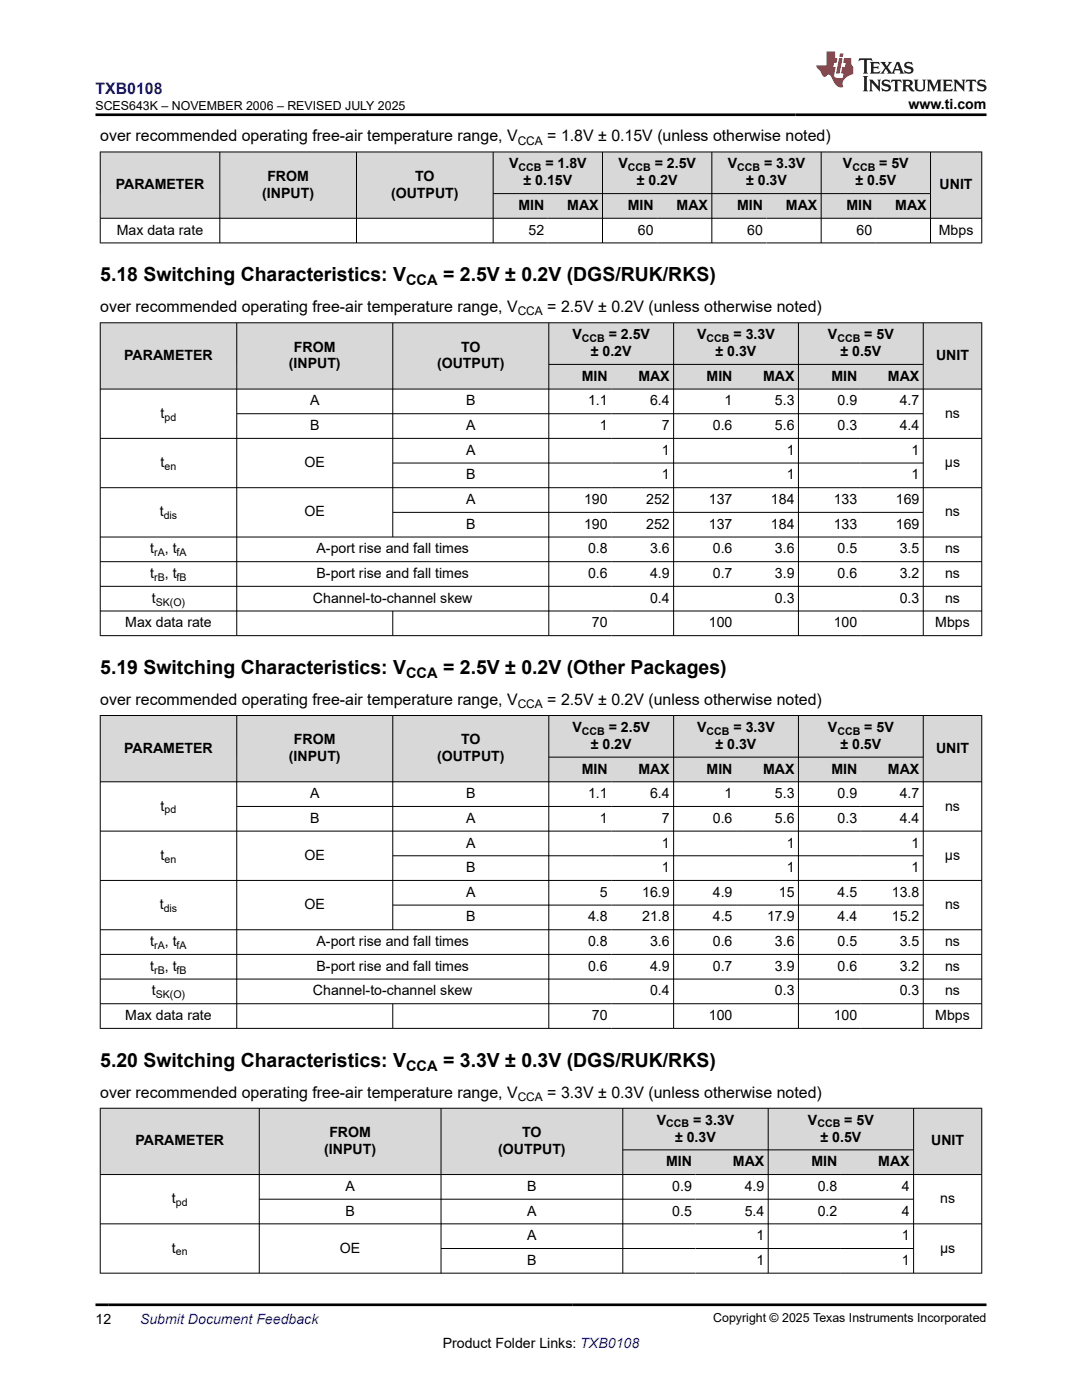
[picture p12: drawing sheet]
<svg xmlns="http://www.w3.org/2000/svg" width="216mm" height="279mm" viewBox="0 0 216 279" stroke-linecap="round" stroke-linejoin="round" font-family="sans-serif">
<g fill="#d8d8d8">
<path d="M20 30.3h175.9v8.3h-175.9z" fill-rule="evenodd"/>
<path d="M20.1 30.4h23.7v13.1h-23.7z" fill-rule="evenodd"/>
<path d="M43.9 30.4h27.2v13.1h-27.2z" fill-rule="evenodd"/>
<path d="M71.2 30.4h27.1v13.1h-27.1z" fill-rule="evenodd"/>
<path d="M98.5 30.4h21.7v8.2h-21.7z" fill-rule="evenodd"/>
<path d="M120.3 30.4h21.7v8.2h-21.7z" fill-rule="evenodd"/>
<path d="M142.1 30.4h21.7v8.2h-21.7z" fill-rule="evenodd"/>
<path d="M163.9 30.4h21.7v8.2h-21.7z" fill-rule="evenodd"/>
<path d="M185.7 30.4h10.1v13.1h-10.1z" fill-rule="evenodd"/>
<path d="M98.5 38.7h10.8v4.8h-10.8z" fill-rule="evenodd"/>
<path d="M109.3 38.7h10.9v4.8h-10.9z" fill-rule="evenodd"/>
<path d="M120.3 38.7h10.8v4.8h-10.8z" fill-rule="evenodd"/>
<path d="M131.1 38.7h10.9v4.8h-10.9z" fill-rule="evenodd"/>
<path d="M142.1 38.7h10.8v4.8h-10.8z" fill-rule="evenodd"/>
<path d="M152.9 38.7h10.9v4.8h-10.9z" fill-rule="evenodd"/>
<path d="M163.9 38.7h10.9v4.8h-10.9z" fill-rule="evenodd"/>
<path d="M174.8 38.7h10.8v4.8h-10.8z" fill-rule="evenodd"/>
</g>
<g fill="none" stroke="#000" stroke-width=".2">
<path d="M19.9 30.3h176.1M20 30.3v18.2M43.9 30.3v18.2M71.1 30.3v18.2M98.4 30.3v18.2M98.4 38.6h87.3M120.2 30.3v18.2M142 30.3v18.2M163.9 30.3v18.2M185.7 30.3v18.2M195.9 30.3v18.2M19.9 43.6h176.1"/>
<path d="M19.9 48.5h176.1"/>
</g>
<g fill="#d8d8d8">
<path d="M20 64.4h175.9v8.3h-175.9z" fill-rule="evenodd"/>
<path d="M20.1 64.5h27.1v13.1h-27.1z" fill-rule="evenodd"/>
<path d="M47.3 64.5h31v13.1h-31z" fill-rule="evenodd"/>
<path d="M78.4 64.5h31v13.1h-31z" fill-rule="evenodd"/>
<path d="M109.6 64.5h24.8v8.2h-24.8z" fill-rule="evenodd"/>
<path d="M134.5 64.5h24.8v8.2h-24.8z" fill-rule="evenodd"/>
<path d="M159.4 64.5h24.8v8.2h-24.8z" fill-rule="evenodd"/>
<path d="M184.3 64.5h11.5v13.1h-11.5z" fill-rule="evenodd"/>
<path d="M109.6 72.8h12.4v4.8h-12.4z" fill-rule="evenodd"/>
<path d="M122 72.8h12.4v4.8h-12.4z" fill-rule="evenodd"/>
<path d="M134.5 72.8h12.4v4.8h-12.4z" fill-rule="evenodd"/>
<path d="M146.9 72.8h12.4v4.8h-12.4z" fill-rule="evenodd"/>
<path d="M159.4 72.8h12.4v4.8h-12.4z" fill-rule="evenodd"/>
<path d="M171.8 72.8h12.4v4.8h-12.4z" fill-rule="evenodd"/>
</g>
<g fill="none" stroke="#000" stroke-width=".2">
<path d="M19.9 64.4h176.1M19.9 77.6h176.1M20 64.4v62.5M47.2 64.4v62.5M78.4 64.4v42.8M109.5 64.4v62.5M109.5 72.7h74.8M134.4 64.4v62.5M159.3 64.4v62.5M184.2 64.4v62.5M195.9 64.4v62.5M19.9 87.5h176.1"/>
<path d="M19.9 97.3h176.1M47.2 82.6h137.1M78.4 92.4h105.9M19.9 107.2h176.1M19.9 112.1h176.1M19.9 117h176.1M78.4 102.3h105.9M19.9 121.9h176.1M19.9 126.9h176.1M78.4 121.9v5"/>
</g>
<g fill="#d8d8d8">
<path d="M20 142.8h175.9v8.3h-175.9z" fill-rule="evenodd"/>
<path d="M20.1 142.9h27.1v13.1h-27.1z" fill-rule="evenodd"/>
<path d="M47.3 142.9h31v13.1h-31z" fill-rule="evenodd"/>
<path d="M78.4 142.9h31v13.1h-31z" fill-rule="evenodd"/>
<path d="M109.6 142.9h24.8v8.1h-24.8z" fill-rule="evenodd"/>
<path d="M134.5 142.9h24.8v8.1h-24.8z" fill-rule="evenodd"/>
<path d="M159.4 142.9h24.8v8.1h-24.8z" fill-rule="evenodd"/>
<path d="M184.3 142.9h11.5v13.1h-11.5z" fill-rule="evenodd"/>
<path d="M109.6 151.2h12.4v4.8h-12.4z" fill-rule="evenodd"/>
<path d="M122 151.2h12.4v4.8h-12.4z" fill-rule="evenodd"/>
<path d="M134.5 151.2h12.4v4.8h-12.4z" fill-rule="evenodd"/>
<path d="M146.9 151.2h12.4v4.8h-12.4z" fill-rule="evenodd"/>
<path d="M159.4 151.2h12.4v4.8h-12.4z" fill-rule="evenodd"/>
<path d="M171.8 151.2h12.4v4.8h-12.4z" fill-rule="evenodd"/>
</g>
<g fill="none" stroke="#000" stroke-width=".2">
<path d="M19.9 142.8h176.1M19.9 156h176.1M20 142.7v62.6M47.2 142.7v62.6M78.4 142.7v42.9M109.5 142.7v62.6M109.5 151.1h74.8M134.4 142.7v62.6M159.3 142.7v62.6M184.2 142.7v62.6M195.9 142.7v62.6M19.9 165.9h176.1"/>
<path d="M19.9 175.7h176.1M47.2 160.9h137.1M78.4 170.8h105.9M19.9 185.6h176.1M19.9 190.5h176.1M19.9 195.4h176.1M78.4 180.6h105.9M19.9 200.3h176.1M19.9 205.2h176.1M78.4 200.3v5"/>
</g>
<g fill="#d8d8d8">
<path d="M20 221.2h175.9v8.3h-175.9z" fill-rule="evenodd"/>
<path d="M20.1 221.2h31.6v13.1h-31.6z" fill-rule="evenodd"/>
<path d="M51.8 221.2h36.1v13.1h-36.1z" fill-rule="evenodd"/>
<path d="M88.1 221.2h36.1v13.1h-36.1z" fill-rule="evenodd"/>
<path d="M124.3 221.2h28.9v8.2h-28.9z" fill-rule="evenodd"/>
<path d="M153.3 221.2h28.9v8.2h-28.9z" fill-rule="evenodd"/>
<path d="M182.4 221.2h13.4v13.1h-13.4z" fill-rule="evenodd"/>
<path d="M124.3 229.5h14.5v4.8h-14.5z" fill-rule="evenodd"/>
<path d="M138.8 229.5h14.4v4.8h-14.4z" fill-rule="evenodd"/>
<path d="M153.3 229.5h14.5v4.8h-14.5z" fill-rule="evenodd"/>
<path d="M167.8 229.5h14.4v4.8h-14.4z" fill-rule="evenodd"/>
</g>
<g fill="none" stroke="#000" stroke-width=".2">
<path d="M19.9 221.2h176.1M19.9 234.4h176.1M20 221.1v33M51.7 221.1v33M51.7 239.3h130.7M88 221.1v33M124.3 221.1v33M124.3 229.5h58.1M153.3 221.1v33M182.3 221.1v33M195.9 221.1v33M19.9 244.2h176.1"/>
<path d="M19.9 254.1h176.1M88 249.2h94.4"/>
</g>
<path d="M171.5 11.6l-.2 .6 .5-.2h.6v.1v2.2l-.2 .4h1l-.2-.4v-2.2v-.1h.5l.6 .2-.2-.6zM173.6 12.4l.2 .3v1.6l-.2 .4h1.9l.1-.6a1.08 1.08 0 0 1-1.3 .2v-.7h.6l.4 .2v-.7l-.4 .2h-.6v-.5l.2-.2a1 1 0 0 1 1 .3l-.1-.5zM175.7 12.4l.9 1.1-1 1.2h.9l-.2-.2 .5-.8 .4 .8-.2 .2h1.6l-.2-.2 .2-.5h.9l.1 .5-.1 .2h.9l-.2-.4-.8-1.9h-.5l-.9 2.1-.9-1.1 .9-1h-.8l.2 .2-.4 .6-.4-.6 .2-.2zM179 12.8l.4 1h-.7zM180.7 12.5a.65 .65 0 0 0-.2 .7 .65 .65 0 0 0 .6 .5l.6 .1 .1 .3a.79 .79 0 0 1-.7 .4 .79 .79 0 0 1-.7-.5l.1 .7 .2-.1a.93 .93 0 0 0 1.1 0 .93 .93 0 0 0 .4-.9 1.46 1.46 0 0 0-1.2-.6l-.1-.3a1.09 1.09 0 0 1 1.2 .2l-.2-.6-.1 .1-.5-.2zM172.2 15.2l.2 .4v2.2l-.2 .4h1l-.2-.4v-2.2l.2-.4zM173.4 15.9l.2 .4v1.5l-.2 .4h.8l-.3-.4 .1-1.3 1.6 1.8v-2l.2-.4h-.7l.1 .2 .1 1.1-1.2-1.3zM176.2 16a.65 .65 0 0 0-.2 .8 .65 .65 0 0 0 .6 .4l.6 .2 .1 .2a.79 .79 0 0 1-.7 .4 .79 .79 0 0 1-.7-.5l.1 .7 .2-.1a.93 .93 0 0 0 1.1 .1 .93 .93 0 0 0 .4-1 1.46 1.46 0 0 0-1.2-.5l-.1-.4a1.09 1.09 0 0 1 1.2 .2l-.1-.6-.2 .1-.5-.1zM177.9 15.9l-.1 .6a.63 .63 0 0 1 .8-.3v1.6l-.3 .4h1l-.2-.4v-1.6a.66 .66 0 0 1 .8 .3l-.1-.6zM180 15.9l.2 .4v1.5l-.2 .4h1l-.2-.2-.1-.7h.5l.1 .2a.79 .79 0 0 0 1.2 .6l-1-.9a.61 .61 0 0 0 .6-.6 .61 .61 0 0 0-.5-.7zM180.8 16.2h.1a.47 .47 0 0 1 .5 .1 .47 .47 0 0 1 .1 .5l-.1 .1-.7 .1zM182.3 15.9l.2 .2a2.27 2.27 0 0 0 .4 2 1.04 1.04 0 0 0 1.7-.7v-1.3l.2-.2h-.8l.2 .4v1.1a.6 .6 0 0 1-.6 .6 .6 .6 0 0 1-.6-.6v-1.1l.3-.4zM184.9 15.9l.2 .4v1.5l-.2 .4h.8l-.3-.4v-1.4l.9 1.9 .9-1.9v1.4l-.3 .4h1l-.2-.4v-1.5l.2-.4h-.8l-.7 1.5-.6-1.5zM188.1 15.9l.2 .4v1.5l-.2 .4h1.9l.1-.6a1.09 1.09 0 0 1-1.3 .2v-.7h.6l.4 .2v-.6l-.4 .2h-.6v-.6l.2-.1a1.01 1.01 0 0 1 1 .3l-.1-.6zM190.2 15.9l.3 .4v1.5l-.3 .4h.8l-.2-.4v-1.3l1.6 1.8v-2l.2-.4h-.7l.2 .2v1.1l-1.2-1.3zM192.8 15.9l-.1 .6a.63 .63 0 0 1 .8-.3v1.6l-.3 .4h1l-.2-.4v-1.6a.66 .66 0 0 1 .8 .3l-.1-.6zM195.2 16a.65 .65 0 0 0-.2 .8 .65 .65 0 0 0 .6 .4l.6 .2 .2 .2a.79 .79 0 0 1-.7 .4 .79 .79 0 0 1-.7-.5l.1 .7 .2-.1a.93 .93 0 0 0 1 .1 .93 .93 0 0 0 .5-1 1.46 1.46 0 0 0-1.3-.5v-.4a1.09 1.09 0 0 1 1.2 .2l-.2-.6-.2 .1-.5-.1z" fill="#231f20"/>
<path d="M164.9 10.3v2.7h-2l.1 .4 .8 1a.95 .95 0 0 0 1 .9 .59 .59 0 0 1 .5-.4 .59 .59 0 0 1 .5 .3l.4 .8a1.59 1.59 0 0 0 2.1 1.4 1.61 1.61 0 0 1 1-2.3l1-.3-.1-1.5a1.59 1.59 0 0 1-.3-1.7h-1.5l-.2 .9h.6l-.2 .9h-.5l-.2 .9v.3l.4 .1-.1 .9h-.7a.73 .73 0 0 1-1-.7l.3-1.5h-.5l.1-.9h.5l.2-.9h-.5v-1.3zM167.4 11.6l-.6 3.1h.7l.6-3.1zM167.6 10.7l-.1 .6h.7l.1-.6z" fill="#ed1c24"/>
<path d="M19 22.9h177.8M19 260.4h177.8" fill="none" stroke="#000" stroke-width=".53"/>
<g font-size="3.9">
<text x="20" y="56.2">5.18 Switching Characteristics: V</text>
<text x="88.4" y="56.2">= 2.5V ± 0.2V (DGS/RUK/RKS)</text>
<text x="20" y="134.5">5.19 Switching Characteristics: V</text>
<text x="88.4" y="134.5">= 2.5V ± 0.2V (Other Packages)</text>
<text x="20" y="212.9">5.20 Switching Characteristics: V</text>
<text x="88.4" y="212.9">= 3.3V ± 0.3V (DGS/RUK/RKS)</text>
</g>
<text font-size="3.2" fill="#00f" x="19" y="18.7">TXB0108</text>
<g font-size="3.2">
<text x="20" y="28.2">over recommended operating free-air temperature range, V</text>
<text x="109.2" y="28.2">= 1.8V ± 0.15V (unless otherwise noted)</text>
<text x="20" y="62.3">over recommended operating free-air temperature range, V</text>
<text x="109.2" y="62.3">= 2.5V ± 0.2V (unless otherwise noted)</text>
<text x="20" y="140.7">over recommended operating free-air temperature range, V</text>
<text x="109.2" y="140.7">= 2.5V ± 0.2V (unless otherwise noted)</text>
<text x="20" y="219.1">over recommended operating free-air temperature range, V</text>
<text x="109.2" y="219.1">= 3.3V ± 0.3V (unless otherwise noted)</text>
</g>
<g font-size="2.9">
<text x="81" y="56.9">CCA</text>
<text x="81" y="135.3">CCA</text>
<text x="81" y="213.7">CCA</text>
</g>
<g font-size="2.8">
<text x="181.3" y="21.8">www.ti.com</text>
<text x="101.6" y="33.6">V</text>
<text x="108.8" y="33.6">= 1.8V</text>
<text x="123.4" y="33.6">V</text>
<text x="130.6" y="33.6">= 2.5V</text>
<text x="145.2" y="33.6">V</text>
<text x="152.5" y="33.6">= 3.3V</text>
<text x="168.2" y="33.6">V</text>
<text x="175.4" y="33.6">= 5V</text>
<text x="23.1" y="37.8">PARAMETER</text>
<text x="52.3" y="39.5">(INPUT)</text>
<text x="53.3" y="36.1">FROM</text>
<text x="78" y="39.5">(OUTPUT)</text>
<text x="82.8" y="36.1">TO</text>
<text x="103.4" y="41.9">MIN</text>
<text x="104.5" y="37">± 0.15V</text>
<text x="113.2" y="41.9">MAX</text>
<text x="125.3" y="41.9">MIN</text>
<text x="127.1" y="37">± 0.2V</text>
<text x="135" y="41.9">MAX</text>
<text x="147.1" y="41.9">MIN</text>
<text x="148.9" y="37">± 0.3V</text>
<text x="156.8" y="41.9">MAX</text>
<text x="168.9" y="41.9">MIN</text>
<text x="170.7" y="37">± 0.5V</text>
<text x="178.6" y="41.9">MAX</text>
<text x="187.5" y="37.8">UNIT</text>
<text x="23.3" y="46.8">Max data rate</text>
<text x="105.5" y="46.8">52</text>
<text x="127.3" y="46.8">60</text>
<text x="149.1" y="46.8">60</text>
<text x="170.9" y="46.8">60</text>
<text x="187.3" y="46.8">Mbps</text>
<text x="24.8" y="71.8">PARAMETER</text>
<text x="58.7" y="70.2">FROM</text>
<text x="92" y="70.2">TO</text>
<text x="114.2" y="67.7">V</text>
<text x="117.9" y="71.1">± 0.2V</text>
<text x="121.5" y="67.7">= 2.5V</text>
<text x="139.1" y="67.7">V</text>
<text x="142.8" y="71.1">± 0.3V</text>
<text x="146.4" y="67.7">= 3.3V</text>
<text x="165.2" y="67.7">V</text>
<text x="167.7" y="71.1">± 0.5V</text>
<text x="172.5" y="67.7">= 5V</text>
<text x="186.8" y="71.8">UNIT</text>
<text x="57.6" y="73.5">(INPUT)</text>
<text x="87.2" y="73.5">(OUTPUT)</text>
<text x="116.1" y="76">MIN</text>
<text x="127.4" y="76">MAX</text>
<text x="141" y="76">MIN</text>
<text x="152.3" y="76">MAX</text>
<text x="165.9" y="76">MIN</text>
<text x="177.2" y="76">MAX</text>
<text x="32.1" y="83.4">t</text>
<text x="61.9" y="80.9">A</text>
<text x="93" y="80.9">B</text>
<text x="117.3" y="80.9">1.1</text>
<text x="129.7" y="80.9">6.4</text>
<text x="144.6" y="80.9">1</text>
<text x="154.6" y="80.9">5.3</text>
<text x="167.1" y="80.9">0.9</text>
<text x="179.5" y="80.9">4.7</text>
<text x="188.6" y="83.4">ns</text>
<text x="61.9" y="85.8">B</text>
<text x="93" y="85.8">A</text>
<text x="119.7" y="85.8">1</text>
<text x="132.1" y="85.8">7</text>
<text x="142.2" y="85.8">0.6</text>
<text x="154.6" y="85.8">5.6</text>
<text x="167.1" y="85.8">0.3</text>
<text x="179.5" y="85.8">4.4</text>
<text x="32.1" y="93.2">t</text>
<text x="60.8" y="93.2">OE</text>
<text x="93" y="90.8">A</text>
<text x="93" y="95.7">B</text>
<text x="132.1" y="90.8">1</text>
<text x="132.1" y="95.7">1</text>
<text x="157" y="90.8">1</text>
<text x="157" y="95.7">1</text>
<text x="181.9" y="90.8">1</text>
<text x="181.9" y="95.7">1</text>
<text x="188.5" y="93.2">μs</text>
<text x="93" y="100.6">A</text>
<text x="116.5" y="100.6">190</text>
<text x="128.9" y="100.6">252</text>
<text x="141.5" y="100.6">137</text>
<text x="153.8" y="100.6">184</text>
<text x="166.4" y="100.6">133</text>
<text x="178.7" y="100.6">169</text>
<text x="31.9" y="103.1">t</text>
<text x="60.8" y="103.1">OE</text>
<text x="93" y="105.5">B</text>
<text x="116.5" y="105.5">190</text>
<text x="128.9" y="105.5">252</text>
<text x="141.5" y="105.5">137</text>
<text x="153.8" y="105.5">184</text>
<text x="166.4" y="105.5">133</text>
<text x="178.7" y="105.5">169</text>
<text x="188.6" y="103.1">ns</text>
<text x="30" y="110.4">t</text>
<text x="32.9" y="110.4">, t</text>
<text x="63.2" y="110.4">A-port rise and fall times</text>
<text x="117.3" y="110.4">0.8</text>
<text x="129.7" y="110.4">3.6</text>
<text x="142.2" y="110.4">0.6</text>
<text x="154.6" y="110.4">3.6</text>
<text x="167.1" y="110.4">0.5</text>
<text x="179.5" y="110.4">3.5</text>
<text x="188.6" y="110.4">ns</text>
<text x="30" y="115.4">t</text>
<text x="32.9" y="115.4">, t</text>
<text x="63.2" y="115.4">B-port rise and fall times</text>
<text x="117.3" y="115.4">0.6</text>
<text x="129.7" y="115.4">4.9</text>
<text x="142.2" y="115.4">0.7</text>
<text x="154.6" y="115.4">3.9</text>
<text x="167.1" y="115.4">0.6</text>
<text x="179.5" y="115.4">3.2</text>
<text x="188.6" y="115.4">ns</text>
<text x="25" y="125.2">Max data rate</text>
<text x="30.3" y="120.3">t</text>
<text x="62.4" y="120.3">Channel-to-channel skew</text>
<text x="118.1" y="125.2">70</text>
<text x="129.7" y="120.3">0.4</text>
<text x="141.5" y="125.2">100</text>
<text x="154.6" y="120.3">0.3</text>
<text x="166.4" y="125.2">100</text>
<text x="179.5" y="120.3">0.3</text>
<text x="186.6" y="125.2">Mbps</text>
<text x="188.6" y="120.3">ns</text>
<text x="58.7" y="148.5">FROM</text>
<text x="92" y="148.5">TO</text>
<text x="114.2" y="146.1">V</text>
<text x="117.9" y="149.5">± 0.2V</text>
<text x="121.5" y="146.1">= 2.5V</text>
<text x="139.1" y="146.1">V</text>
<text x="142.8" y="149.5">± 0.3V</text>
<text x="146.4" y="146.1">= 3.3V</text>
<text x="165.2" y="146.1">V</text>
<text x="167.7" y="149.5">± 0.5V</text>
<text x="172.5" y="146.1">= 5V</text>
<text x="24.8" y="150.2">PARAMETER</text>
<text x="57.6" y="151.9">(INPUT)</text>
<text x="87.2" y="151.9">(OUTPUT)</text>
<text x="116.1" y="154.4">MIN</text>
<text x="127.4" y="154.4">MAX</text>
<text x="141" y="154.4">MIN</text>
<text x="152.3" y="154.4">MAX</text>
<text x="165.9" y="154.4">MIN</text>
<text x="177.2" y="154.4">MAX</text>
<text x="186.8" y="150.2">UNIT</text>
<text x="32.1" y="161.8">t</text>
<text x="61.9" y="159.3">A</text>
<text x="93" y="159.3">B</text>
<text x="117.3" y="159.3">1.1</text>
<text x="129.7" y="159.3">6.4</text>
<text x="144.6" y="159.3">1</text>
<text x="154.6" y="159.3">5.3</text>
<text x="167.1" y="159.3">0.9</text>
<text x="179.5" y="159.3">4.7</text>
<text x="188.6" y="161.8">ns</text>
<text x="61.9" y="164.2">B</text>
<text x="93" y="164.2">A</text>
<text x="119.7" y="164.2">1</text>
<text x="132.1" y="164.2">7</text>
<text x="142.2" y="164.2">0.6</text>
<text x="154.6" y="164.2">5.6</text>
<text x="167.1" y="164.2">0.3</text>
<text x="179.5" y="164.2">4.4</text>
<text x="32.1" y="171.6">t</text>
<text x="60.8" y="171.6">OE</text>
<text x="93" y="169.1">A</text>
<text x="132.1" y="169.1">1</text>
<text x="157" y="169.1">1</text>
<text x="181.9" y="169.1">1</text>
<text x="188.5" y="171.6">μs</text>
<text x="93" y="174.1">B</text>
<text x="93" y="179">A</text>
<text x="119.7" y="179">5</text>
<text x="128.2" y="179">16.9</text>
<text x="132.1" y="174.1">1</text>
<text x="142.2" y="179">4.9</text>
<text x="155.4" y="179">15</text>
<text x="157" y="174.1">1</text>
<text x="167.1" y="179">4.5</text>
<text x="178" y="179">13.8</text>
<text x="181.9" y="174.1">1</text>
<text x="31.9" y="181.4">t</text>
<text x="60.8" y="181.4">OE</text>
<text x="93" y="183.9">B</text>
<text x="117.3" y="183.9">4.8</text>
<text x="128.2" y="183.9">21.8</text>
<text x="142.2" y="183.9">4.5</text>
<text x="153.1" y="183.9">17.9</text>
<text x="167.1" y="183.9">4.4</text>
<text x="178" y="183.9">15.2</text>
<text x="188.6" y="181.4">ns</text>
<text x="30" y="188.8">t</text>
<text x="32.9" y="188.8">, t</text>
<text x="63.2" y="188.8">A-port rise and fall times</text>
<text x="117.3" y="188.8">0.8</text>
<text x="129.7" y="188.8">3.6</text>
<text x="142.2" y="188.8">0.6</text>
<text x="154.6" y="188.8">3.6</text>
<text x="167.1" y="188.8">0.5</text>
<text x="179.5" y="188.8">3.5</text>
<text x="188.6" y="188.8">ns</text>
<text x="30" y="193.7">t</text>
<text x="32.9" y="193.7">, t</text>
<text x="63.2" y="193.7">B-port rise and fall times</text>
<text x="117.3" y="193.7">0.6</text>
<text x="129.7" y="193.7">4.9</text>
<text x="142.2" y="193.7">0.7</text>
<text x="154.6" y="193.7">3.9</text>
<text x="167.1" y="193.7">0.6</text>
<text x="179.5" y="193.7">3.2</text>
<text x="188.6" y="193.7">ns</text>
<text x="25" y="203.6">Max data rate</text>
<text x="30.3" y="198.7">t</text>
<text x="62.4" y="198.7">Channel-to-channel skew</text>
<text x="118.1" y="203.6">70</text>
<text x="129.7" y="198.7">0.4</text>
<text x="141.5" y="203.6">100</text>
<text x="154.6" y="198.7">0.3</text>
<text x="166.4" y="203.6">100</text>
<text x="179.5" y="198.7">0.3</text>
<text x="186.6" y="203.6">Mbps</text>
<text x="188.6" y="198.7">ns</text>
<text x="65.7" y="226.9">FROM</text>
<text x="104.2" y="226.9">TO</text>
<text x="131" y="224.4">V</text>
<text x="134.7" y="227.8">± 0.3V</text>
<text x="138.3" y="224.4">= 3.3V</text>
<text x="161.2" y="224.4">V</text>
<text x="163.7" y="227.8">± 0.5V</text>
<text x="168.5" y="224.4">= 5V</text>
<text x="27" y="228.6">PARAMETER</text>
<text x="64.7" y="230.3">(INPUT)</text>
<text x="99.4" y="230.3">(OUTPUT)</text>
<text x="132.9" y="232.8">MIN</text>
<text x="146.2" y="232.8">MAX</text>
<text x="161.9" y="232.8">MIN</text>
<text x="175.3" y="232.8">MAX</text>
<text x="185.8" y="228.6">UNIT</text>
<text x="68.9" y="237.7">A</text>
<text x="105.2" y="237.7">B</text>
<text x="134.1" y="237.7">0.9</text>
<text x="148.6" y="237.7">4.9</text>
<text x="163.2" y="237.7">0.8</text>
<text x="180" y="237.7">4</text>
<text x="34.3" y="240.1">t</text>
<text x="68.9" y="242.6">B</text>
<text x="105.2" y="242.6">A</text>
<text x="134.1" y="242.6">0.5</text>
<text x="148.6" y="242.6">5.4</text>
<text x="163.2" y="242.6">0.2</text>
<text x="180" y="242.6">4</text>
<text x="187.6" y="240.1">ns</text>
<text x="34.3" y="250">t</text>
<text x="67.8" y="250">OE</text>
<text x="105.2" y="247.5">A</text>
<text x="150.9" y="247.5">1</text>
<text x="180" y="247.5">1</text>
<text x="187.6" y="250">μs</text>
<text x="105.2" y="252.4">B</text>
<text x="150.9" y="252.4">1</text>
<text x="180" y="252.4">1</text>
<text x="19" y="264.2">12</text>
<text x="88.3" y="269">Product Folder Links: TXB0108</text>
</g>
<text font-size="2.8" fill="#00f" x="27.9" y="264.2">Submit Document Feedback</text>
<g font-size="2.5">
<text x="19" y="21.9">SCES643K – NOVEMBER 2006 – REVISED JULY 2025</text>
<text x="142.3" y="263.9">Copyright © 2025 Texas Instruments Incorporated</text>
</g>
<g font-size="2.4">
<text x="103.3" y="28.9">CCA</text>
<text x="103.3" y="62.9">CCA</text>
<text x="103.3" y="141.3">CCA</text>
<text x="103.3" y="219.7">CCA</text>
</g>
<g font-size="2.1">
<text x="103.5" y="34.2">CCB</text>
<text x="125.3" y="34.2">CCB</text>
<text x="147.1" y="34.2">CCB</text>
<text x="170.1" y="34.2">CCB</text>
<text x="116.1" y="68.3">CCB</text>
<text x="141" y="68.3">CCB</text>
<text x="167.1" y="68.3">CCB</text>
<text x="32.8" y="83.9">pd</text>
<text x="32.8" y="93.8">en</text>
<text x="32.7" y="103.6">dis</text>
<text x="30.8" y="111">rA</text>
<text x="35.2" y="111">fA</text>
<text x="30.8" y="115.9">rB</text>
<text x="35.2" y="115.9">fB</text>
<text x="31.1" y="120.9">SK(O)</text>
<text x="116.1" y="146.6">CCB</text>
<text x="141" y="146.6">CCB</text>
<text x="167.1" y="146.6">CCB</text>
<text x="32.8" y="162.3">pd</text>
<text x="32.8" y="172.2">en</text>
<text x="32.7" y="182">dis</text>
<text x="30.8" y="189.4">rA</text>
<text x="35.2" y="189.4">fA</text>
<text x="30.8" y="194.3">rB</text>
<text x="35.2" y="194.3">fB</text>
<text x="31.1" y="199.2">SK(O)</text>
<text x="132.9" y="225">CCB</text>
<text x="163.1" y="225">CCB</text>
<text x="35.1" y="240.7">pd</text>
<text x="35.1" y="250.5">en</text>
</g>
</svg>
